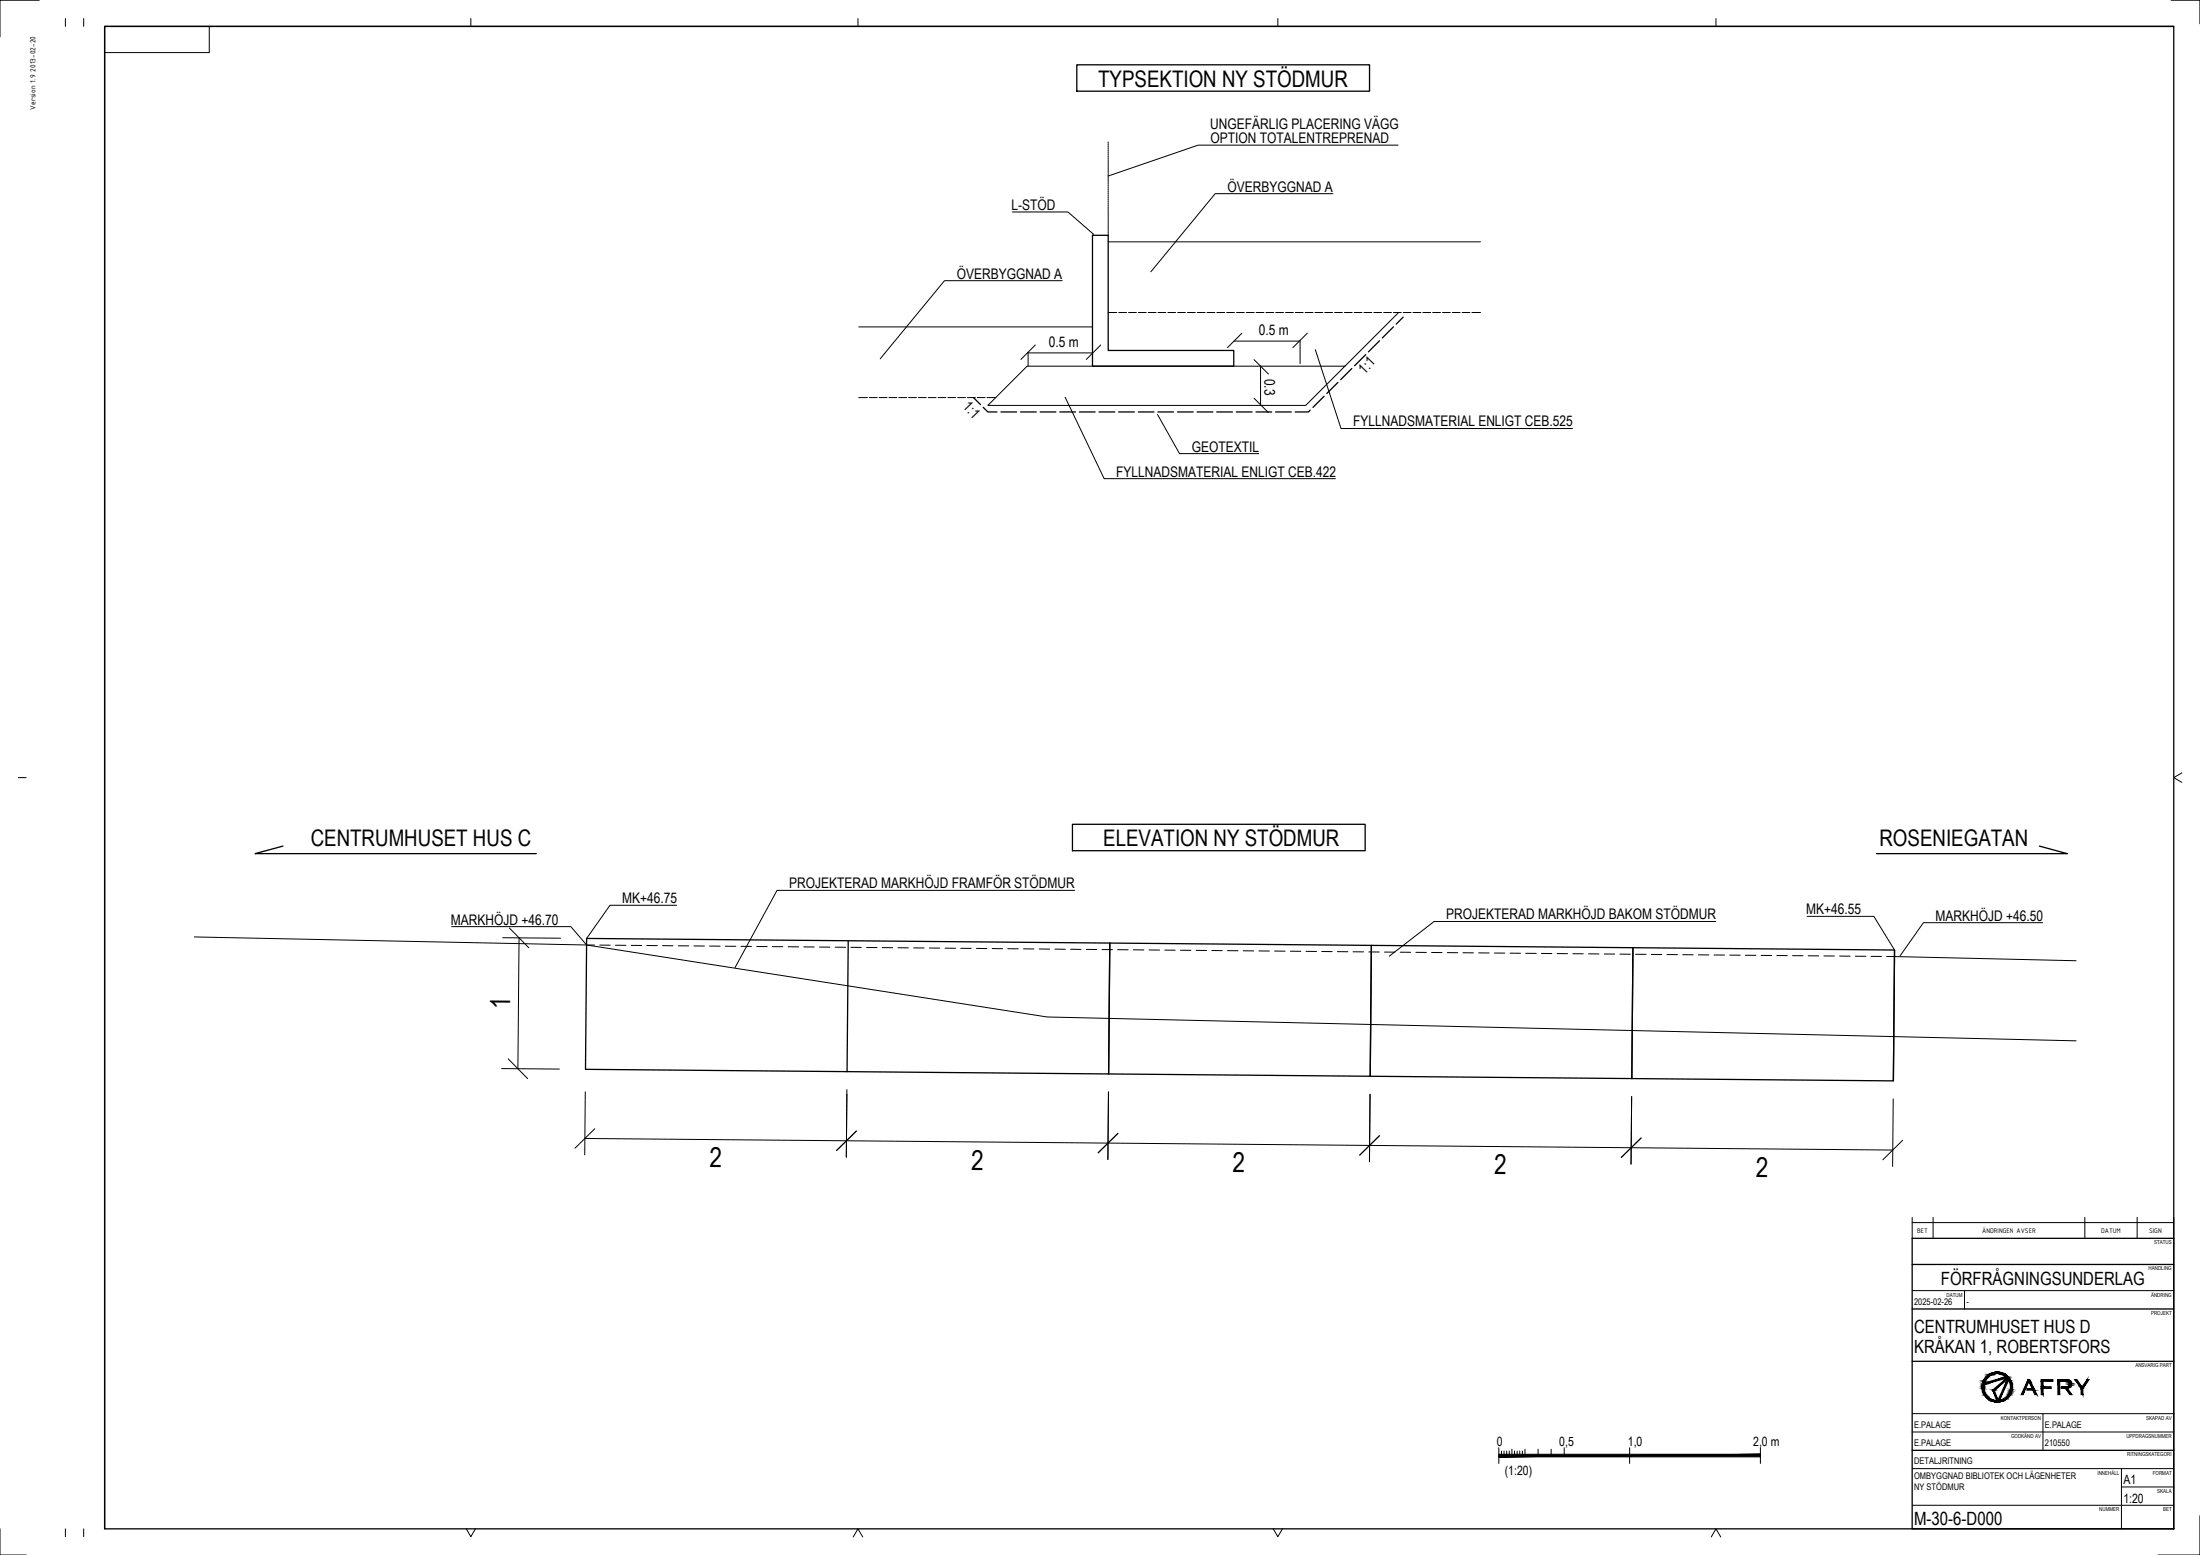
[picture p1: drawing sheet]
<svg xmlns="http://www.w3.org/2000/svg" width="841mm" height="594mm" viewBox="0 0 841 594" stroke-linecap="round" stroke-linejoin="round" font-family="sans-serif">
<g fill="none" stroke="#000" stroke-width=".38">
<path d="M15 .1h-15v14M25 7.1v3M32 7.1v3M80 10.1v10h-40M180 7.1v3M328 7.1v3M488.5 7.1v3M656 7.1v3M830 .1h11v9M423.6 54.2v.5M423.6 54.9v.5M423.6 55.7v.5"/>
<path d="M423.6 56.4v.5M423.6 57.2v.5M423.6 57.9v.5M423.6 58.7v.5M423.6 59.4v.5M534.5 55.4h-76.5l-34.4 11.9M423.6 60.2v.5M423.6 60.9v.5M423.6 61.7v.5M423.6 62.4v.5M423.6 63.2v.5M423.6 63.9v.5"/>
<path d="M423.6 64.7v.5M423.6 65.4v.5M423.6 66.2v.5M423.6 66.9v.5M423.6 67.7v.5M423.6 68.4v.5M423.6 69.2v.5M423.6 69.9v.5M423.6 70.7v.5M423.6 71.4v.5M423.6 72.2v.5M423.6 72.9v.5"/>
<path d="M423.6 73.7v.5M423.6 74.4v.5M423.6 75.2v.5M423.6 75.9v.5M423.6 76.7v.5M423.6 77.4v.5M423.6 78.2v.5M423.6 78.9v.5M423.6 79.7v.5M509.6 74h-45.1l-24.5 29.8M387 81h21.3l9.8 8.5M423.6 92.4h142.4"/>
<path d="M423.6 80.4v.5M423.6 81.2v.5M423.6 81.9v.5M423.6 82.7v.5M423.6 83.4v.5M423.6 84.2v.5M423.6 84.9v.5M423.6 85.7v.5M423.6 86.4v.5M423.6 87.2v.5M423.6 87.9v.5M423.6 88.7v.5"/>
<path d="M423.6 89.4v.5M406.1 107.2h-45l-24.6 29.9M423.6 119.4h3.3M427.7 119.4h3M431.4 119.4h3M435.2 119.4h3M438.9 119.4h3M442.7 119.4h3M446.4 119.4h3M450.2 119.4h3M453.9 119.4h3M457.7 119.4h3"/>
<path d="M461.4 119.4h3M465.2 119.4h3M468.9 119.4h3M472.7 119.4h3M476.4 119.4h3M480.2 119.4h3M483.9 119.4h3M487.7 119.4h3M491.4 119.4h3M495.2 119.4h3M498.9 119.4h3M502.7 119.4h3"/>
<path d="M506.4 119.4h3M510.2 119.4h3M513.9 119.4h3M517.7 119.4h3M521.4 119.4h3M525.2 119.4h3M528.9 119.4h3M532.7 119.4h3M534.6 119.4l-35.5 35.5h-121.5l15-15h121.5M536.4 119.4h3M540.2 119.4h3M543.9 119.4h3"/>
<path d="M547.7 119.4h3M551.4 119.4h3M555.2 119.4h3M558.9 119.4h3M562.7 119.4h3.3M328.3 124.9h89.3M392.8 134.8h25M393 134.6v5.3M395.8 131.8l-5.5 5.5M420.8 131.8l-5.5 5.5M471.7 130.3h25M474.7 127.3l-5.5 5.5"/>
<path d="M479.4 137.4l5.5 5.5M481.9 139.9v15M497 130.1v8.8M499.8 127.3l-5.6 5.5M502.8 133.6l9.9 30.1h88.4M328.3 151.9h3.3M332.3 151.9h3M336.1 151.9h3M339.8 151.9h3M343.6 151.9h3M347.3 151.9h3M351.1 151.9h3"/>
<path d="M354.8 151.9h3M358.6 151.9h3M362.3 151.9h3M366.1 151.9h3M369.8 151.9h3M373.6 151.9h3M377.3 151.9h3.3M407.2 151.8l14.9 31.1h88.4M442.5 158.4l8.4 14.9h30.3M479.4 152.1l5.5 5.6M7 297.1h3M834.1 295.3l-3.1 1.8 3.1 1.8"/>
<path d="M74.3 358l150 3 176 27.5 393.3 9.1M172.7 354h45.5l6.1 7 3 .1M192.2 358.2l22.1 .2M194.7 354.5l7.4 7.6M198.4 358.3l-.4 50M258.7 345.9h-25.5l-8.9 12.6M410.8 340.2h-113.7l-16.1 29.4M655.9 352h-107.7l-17.1 13.3M690.8 350.1h25.5l7.9 12.8M780.8 352.5h-45.5l-8.9 12.7M229.3 361.1h4M235.3 361.1l4 .1"/>
<path d="M241.3 361.2h4M247.3 361.2l4 .1M253.3 361.3h4M259.3 361.3l4 .1M265.3 361.4h4M271.3 361.4l4 .1M277.3 361.5h4M283.3 361.6h4M289.3 361.6h4M295.3 361.7h4M301.3 361.7h4M307.3 361.8h4"/>
<path d="M313.3 361.8h4M319.3 361.9h4M325.3 361.9l4 .1M331.3 362h4M337.3 362l4 .1M343.3 362.1h4M349.3 362.1l4 .1M355.3 362.2h4M361.3 362.2l4 .1M367.3 362.3h4M373.3 362.3l4 .1M379.3 362.4h4"/>
<path d="M385.3 362.5h4M391.3 362.5h4M397.3 362.6h4M403.3 362.6l4 .1M409.3 362.7h4M415.3 362.7l4 .1M421.3 362.8h4M427.3 362.8l4 .1M433.3 362.9h4M439.3 362.9l4 .1M445.3 363h4M451.3 363l4 .1"/>
<path d="M457.3 363.1h4M463.3 363.1l4 .1M469.3 363.2h4M475.3 363.2l4 .1M481.3 363.3h4M487.3 363.4h4M493.3 363.4h4M499.3 363.5h4M505.3 363.5l4 .1M511.3 363.6h4M517.3 363.6l4 .1M523.3 363.7h4"/>
<path d="M529.3 363.7l4 .1M535.3 363.8h4M541.3 363.8l4 .1M547.3 363.9h4M553.3 363.9l4 .1M559.3 364h4M565.3 364l4 .1M571.3 364.1h4M577.3 364.2h4M583.3 364.2h4M589.3 364.3h4M595.3 364.3h4"/>
<path d="M601.3 364.4h4M607.3 364.4l4 .1M613.3 364.5h4M619.3 364.5l4 .1M625.3 364.6h4M631.3 364.6l4 .1M637.3 364.7h4M643.3 364.7l4 .1M649.3 364.8h4M655.3 364.8l4 .1M661.3 364.9h4M667.3 364.9l4 .1"/>
<path d="M673.3 365h4M679.3 365.1h4M685.3 365.1h4M691.3 365.2h4M697.3 365.2h4M703.3 365.3h4M709.3 365.3l4 .1M715.3 365.4h4M721.3 365.4l72.3 1.6M191.7 408.2l22.1 .2M194.3 404.5l7.4 7.6M223.7 417.1l-.2 24.1"/>
<path d="M323.8 416.3l-.3 25.8M423.8 417.2l-.3 25.8M523.7 418l-.2 25.8M623.7 418.9l-.2 25.8M723.7 419.8l-.2 25.8M223.6 434.9l500 4.5M227.4 431.2l-7.6 7.5M327.4 432.1l-7.6 7.5M427.4 433l-7.6 7.4M527.4 433.9l-7.6 7.4M627.4 434.8l-7.6 7.4M727.4 435.6l-7.6 7.5"/>
<path d="M731 467.1h100M731 465.1v8M739 465.1v8M797 465.1v8M817 465.1v8M831 465.1v8M731 493.1h100M751 493.1v7M573 553.1v6M574 554.3v1.8M575 554.3v1.8M576 554.3v1.8"/>
<path d="M577 554.3v1.8M578 553.7v2.4M579 554.3v1.8M580 554.3v1.8M581 554.3v1.8M582 554.3v1.8M583 553.7v2.4M588 553.7v2.4M593 553.7v2.4M598 553.1v3M623 553.1v6M673 553.1v6"/>
<path d="M731 547.1h100M731 540.1h100M781 540.1v14M731 575.1h100M731 561.1h100M811 561.1v23M811 568.1h20M841 579.1v15h-16M0 584.1v10h10M25 584.1v3M32 584.1v3M178.2 584l1.8 3.1 1.8-3.1"/>
<path d="M326.2 587.2l1.8-3.1 1.8 3.1M486.7 584l1.8 3.1 1.8-3.1M654.2 587.2l1.8-3.1 1.8 3.1"/>
</g>
<g fill="none" stroke="#000" stroke-width=".5">
<path d="M40 10.1h791v574h-791zM831 10.1h-791v574M411.6 24.8h111.9v10h-111.9zM417.6 89.9h6v44h48v6h-54zM522.1 135.5l-4.3 4.2M527.4 130.2l-4.3 4.2M532.7 124.9l-4.3 4.2M536.4 121.2l-2.7 2.6M372.1 151.9l2.7 2.7M375.9 155.6l1.7 1.8h3.5M382.6 157.4h6M390.1 157.4h6"/>
<path d="M397.6 157.4h6M405.1 157.4h6M412.6 157.4h6M420.1 157.4h6M427.6 157.4h6M435.1 157.4h6M442.6 157.4h6M450.1 157.4h6M457.6 157.4h6M465.1 157.4h6M472.6 157.4h6M480.1 157.4h6"/>
<path d="M487.6 157.4h6M500.9 156.7l-.7 .7h-5.1M506.2 151.4l-4.3 4.3M511.5 146.1l-4.3 4.3M516.8 140.8l-4.3 4.2M410 314.9h111.9v10.1h-111.9zM108.2 323.3l-10.7 2.8h107.5M779.6 323.3l10.7 2.8h-72.9M224.3 358.5l499.9 4.4-.4 50-500-4.4zM324.3 359.4l-.5 50M424.3 360.3l-.5 50M524.3 361.2l-.5 50"/>
<path d="M624.2 362.1l-.4 50M724.2 362.9l-.4 50M731 473.1h100v111h-100zM731 483.1h100M731 500.1h100M731 520.1h100M731 554.1h100"/>
</g>
<g fill="#000" stroke="#000" stroke-width=".38">
<path d="M758.5 528.8h.5zM786.7 527.1h3.7zM790.3 529.8h1.1zM791.1 528.3h.7z"/>
<path d="M758.3 532.3h.6zM758.3 532.3h.6z"/>
<path d="M757.8 529.7l.5 .2v-.2zM757.8 529.7l.5 .2h-.5z"/>
<path d="M757.8 529.9l.5 .2zM757.8 529.9l.5 .2z"/>
<path d="M757.8 530.1l.5 .3v-.3zM757.8 530.1l.5 .3h-.5z"/>
<path d="M757.8 529.4l.5 .3v-.3zM757.8 529.4l.5 .3h-.5z"/>
<path d="M757.8 530.4l.6 .2zM757.8 530.4l.6 .2z"/>
<path d="M757.8 530.6l.6 .3v-.3zM757.8 530.6l.6 .3h-.6z"/>
<path d="M757.8 529.2l.5 .2 .1-.2zM757.8 529.2l.5 .2h-.5z"/>
<path d="M757.8 529l.6 .2v-.2zM757.8 529l.6 .2h-.6z"/>
<path d="M757.8 530.9l.6 .1zM757.8 530.9l.6 .1z"/>
<path d="M757.9 528.9h.5zM757.9 528.9l.5 .1z"/>
<path d="M757.9 531l.6 .4-.1-.4zM757.9 531l.6 .4h-.6z"/>
<path d="M757.9 528.8h.6zM757.9 528.8l.5 .1z"/>
<path d="M757.9 531.4l.6 .1zM757.9 531.4l.6 .1z"/>
<path d="M758 531.5l.7 .3-.2-.3zM758 531.5l.7 .3h-.6z"/>
<path d="M758.1 531.8l.6 .1zM758.1 531.8l.6 .1z"/>
<path d="M758.1 528l.5 .3 .1-.3zM758.1 528l.5 .3h-.6z"/>
<path d="M758.1 531.9l.8 .4-.2-.4zM758.1 531.9l.8 .4h-.6z"/>
<path d="M758.1 527.9h.7zM758.1 527.9l.6 .1z"/>
<path d="M758.3 532.3l.8 .4-.2-.4zM758.3 532.3l.8 .4h-.6z"/>
<path d="M758.3 527.6l.5 .3 .1-.3zM758.3 527.6l.5 .3h-.7z"/>
<path d="M758.3 527.5h.7zM758.3 527.5l.6 .1z"/>
<path d="M758.5 532.7h.6zM758.5 532.7h.6z"/>
<path d="M758.5 532.7l.9 .4-.3-.4zM758.5 532.7l.9 .4h-.7z"/>
<path d="M758.5 527.1l.5 .4 .2-.4zM758.5 527.1l.5 .4h-.7z"/>
<path d="M758.5 527.1h.7zM758.5 527.1h.7z"/>
<path d="M758.7 533.1l.7 .1zM758.7 533.1l.7 .1z"/>
<path d="M758.8 526.7l.4 .4 .2-.4zM758.8 526.7l.4 .4h-.7z"/>
<path d="M758.8 533.2l.9 .2-.3-.2zM758.8 533.2l.9 .2h-.8z"/>
<path d="M758.8 526.7h.7zM758.8 526.7h.6z"/>
<path d="M758.9 533.4l.9 .2zM758.9 533.4l.9 .2z"/>
<path d="M759 526.3l.5 .4 .3-.4zM759 526.3l.5 .4h-.7z"/>
<path d="M759 526.3h.8zM759 526.3h.8z"/>
<path d="M759 533.6l1 .1zM759 533.6l1 .1z"/>
<path d="M759.2 533.7l1 .2zM759.2 533.7l1 .2z"/>
<path d="M757.9 528.5l1.1 .3 1.1-.3zM757.9 528.5l1.1 .3h-1.1z"/>
<path d="M759.3 526l.5 .3 .3-.3zM759.3 526l.5 .3h-.8z"/>
<path d="M759.4 526h.8zM759.4 526h.7z"/>
<path d="M759.4 533.9l.9 .1zM759.4 533.9l.9 .1z"/>
<path d="M759.5 534l1.1 .3zM759.5 534l1.1 .3z"/>
<path d="M759.6 525.7l.6 .3 .3-.3zM759.4 526l.2-.3 .6 .3z"/>
<path d="M759.7 525.6h.9zM759.7 525.6l.8 .1z"/>
<path d="M759.7 534.3h1zM759.7 534.3h1z"/>
<path d="M758 528.3h2.7zM758 528.3l2.1 .2z"/>
<path d="M759.8 534.3l1.3 .2zM759.8 534.3l1.3 .2z"/>
<path d="M759.9 525.5h1zM759.7 525.6h.9z"/>
<path d="M760.1 534.5l1.1 .1zM760.1 534.5l1.1 .1z"/>
<path d="M760.1 534.6l1.4 .1zM760.1 534.6l1.4 .1z"/>
<path d="M760.1 525.3h1.1zM759.9 525.5h1z"/>
<path d="M760.2 525.3h1.1zM760.1 525.3h1.1z"/>
<path d="M760.3 534.7l1.5 .1zM760.3 534.7l1.5 .1z"/>
<path d="M760.4 525.1h1.3zM760.2 525.3h1.1z"/>
<path d="M760.5 525h1.3zM760.4 525.1h1.3z"/>
<path d="M760.5 534.8l1.4 .1zM760.5 534.8l1.4 .1z"/>
<path d="M760.6 534.9l1.8 .1zM760.6 534.9l1.8 .1z"/>
<path d="M760.7 524.9h1.4zM760.5 525h1.3z"/>
<path d="M760.8 535l2 .1zM760.8 535l2 .1z"/>
<path d="M761.8 531.2l2 3.7-1.4-3.7zM761.8 531.2l2 3.7h-.6z"/>
<path d="M760.9 524.8h1.7zM760.7 524.9h1.4z"/>
<path d="M761.7 531.1h.9zM761.7 531.1l.7 .1z"/>
<path d="M760.9 535.1h1.9zM760.9 535.1h1.9z"/>
<path d="M760.9 524.8h1.9zM760.9 524.8h1.7z"/>
<path d="M760.9 535.1h2.4zM760.9 535.1h2.4z"/>
<path d="M761 524.8h2zM760.9 524.8h1.9z"/>
<path d="M761 524.7h2.5zM761 524.8h2z"/>
<path d="M763.3 524.2h.9zM762.8 524.2h1.4z"/>
<path d="M762.8 524.2l1.9 .1zM762.3 524.3h2.4z"/>
<path d="M762.8 535.6h1.4zM762.8 535.6l1 .1z"/>
<path d="M763.2 534.9h1.2zM763.2 534.9l1.1 .2z"/>
<path d="M762.3 524.3l2.9 .1zM761.8 524.4h3.4z"/>
<path d="M762.3 535.6h2.4zM762.3 535.6h1.9z"/>
<path d="M761.8 524.4l3.9 .2zM761.4 524.6h4.3z"/>
<path d="M761.8 535.4h3.4zM761.8 535.4l2.9 .2z"/>
<path d="M761.4 524.6l4.6 .1zM761 524.7h5z"/>
<path d="M761.4 535.3h4.3zM761.4 535.3l3.8 .1z"/>
<path d="M763.5 524.7l2.5 .1zM763.5 524.7l2.5 .1z"/>
<path d="M761 535.1h5zM761 535.1l4.7 .2z"/>
<path d="M764 524.8h2.1zM764 524.8h2.1z"/>
<path d="M763.3 535.1h2.8zM763.3 535.1h2.7z"/>
<path d="M764.2 524.8h1.9zM764.2 524.8h1.9z"/>
<path d="M763.3 535.1h2.8zM763.3 535.1h2.8z"/>
<path d="M763.2 535.1h2.9zM763.2 535.1h2.9z"/>
<path d="M764.4 524.8l1.9 .1zM764.4 524.8l1.9 .1z"/>
<path d="M764.8 535h1.5zM764.3 535.1h1.8z"/>
<path d="M764.9 524.9l1.6 .1zM764.9 524.9l1.6 .1z"/>
<path d="M765.2 534.8h1.3zM764.8 535h1.5z"/>
<path d="M765.2 525l1.4 .1zM765.2 525l1.4 .1z"/>
<path d="M765.2 534.8h1.3zM765.2 534.8h1.3z"/>
<path d="M765.3 525.1l1.5 .2zM765.3 525.1l1.5 .2z"/>
<path d="M765.7 534.7h1.1zM765.2 534.8h1.3z"/>
<path d="M765.7 525.3h1.2zM765.7 525.3h1.2z"/>
<path d="M765.9 525.3l1.2 .2zM765.9 525.3l1.2 .2z"/>
<path d="M765.9 534.6h1zM765.7 534.7h1.1z"/>
<path d="M766.1 534.5h1zM765.9 534.6h1z"/>
<path d="M760.7 528.3l6.4-1.8h-2.1zM758.6 528.3l6.4-1.8-4.3 1.8z"/>
<path d="M766.1 525.5l1.2 .1zM766.1 525.5l1.2 .1z"/>
<path d="M766.4 525.6l1 .1zM766.4 525.6l1 .1z"/>
<path d="M766.4 534.3l.7 .2 .2-.2zM766.1 534.5l.3-.2 .7 .2z"/>
<path d="M766.5 534.2h.9zM766.4 534.3h.9z"/>
<path d="M766.5 525.7l1.2 .3zM766.5 525.7l1.2 .3z"/>
<path d="M766.6 527l-4 4.1 4.8-4.1zM761.7 531.1l4.9-4.1-4 4.1z"/>
<path d="M766.8 533.9l.6 .3 .3-.3zM766.5 534.2l.3-.3 .6 .3z"/>
<path d="M766.8 526h.9zM766.8 526h.9z"/>
<path d="M766.8 533.9h.9zM766.8 533.9h.9z"/>
<path d="M766.9 526l1.1 .3-.3-.3zM765.8 526.3l1.1-.3 1.1 .3z"/>
<path d="M767.2 527.5l-2.8 7.4 3.4-7.4zM767.2 527.5l-2.8 7.4h-.6z"/>
<path d="M767.2 533.6l.5 .3 .2-.3zM766.8 533.9l.4-.3 .5 .3z"/>
<path d="M767.3 527.2l.5 .3 .1-.3zM767.3 527.2l.5 .3h-.6z"/>
<path d="M765.8 526.3l2.3 .2-.1-.2zM765 526.5l.8-.2 2.3 .2z"/>
<path d="M767.2 533.6h.8zM767.2 533.6h.7z"/>
<path d="M767.1 526.5l1.2 .2zM766.9 526.7h1.4z"/>
<path d="M767.5 533.3l.5 .3 .2-.3zM767.5 533.3l.5 .3h-.8z"/>
<path d="M766.9 526.7l1.5 .3-.1-.3zM766.6 527l.3-.3 1.5 .3z"/>
<path d="M767.6 533.2h.7zM767.6 533.2l.6 .1z"/>
<path d="M767.8 532.9l.5 .3 .1-.3zM767.8 532.9l.5 .3h-.7z"/>
<path d="M767.4 527l1.1 .1zM767.4 527l1.1 .1z"/>
<path d="M767.4 527.1l1.2 .1zM767.4 527.1l1.2 .1z"/>
<path d="M767.9 532.7h.6zM767.9 532.7l.5 .2h-.6z"/>
<path d="M767.9 527.2l.8 .3zM767.9 527.2l.8 .3z"/>
<path d="M768 532.5l.5 .2 .1-.2zM768 532.5l.5 .2h-.6z"/>
<path d="M768.1 527.5l.7 .1zM768.1 527.5l.7 .1z"/>
<path d="M768.1 527.6h.7zM768.1 527.6h.7z"/>
<path d="M768.1 532.3l.5 .2 .2-.2zM768.1 532.3l.5 .2h-.6z"/>
<path d="M768.2 527.6l.7 .4-.1-.4zM768.2 527.6l.7 .4h-.6z"/>
<path d="M768.2 532.1l.6 .2v-.2zM768.2 532.1l.6 .2h-.7z"/>
<path d="M768.3 528h.6zM768.3 528h.6z"/>
<path d="M768.3 531.8l.5 .3 .1-.3zM768.3 531.8l.5 .3h-.6z"/>
<path d="M768.3 528l.8 .5-.2-.5zM768.3 528l.8 .5h-.6z"/>
<path d="M768.4 531.7h.6zM768.4 531.7l.5 .1z"/>
<path d="M768.5 528.5h.6zM768.5 528.5h.6z"/>
<path d="M768.5 528.5l.7 .4-.1-.4zM768.5 528.5l.7 .4h-.6z"/>
<path d="M768.5 531.4l.5 .3 .1-.3zM768.5 531.4l.5 .3h-.6z"/>
<path d="M768.5 531.2h.6zM768.5 531.2l.6 .2z"/>
<path d="M768.6 528.9l.6 .1zM768.6 528.9l.6 .1z"/>
<path d="M768.6 529l.6 .4v-.4zM768.6 529l.6 .4h-.5z"/>
<path d="M768.6 530.9l.5 .3 .1-.3zM768.6 530.9l.5 .3h-.6z"/>
<path d="M768.6 530.8h.6zM768.6 530.8l.6 .1z"/>
<path d="M768.7 529.4h.5zM768.7 529.4h.5z"/>
<path d="M768.7 529.4l.6 .5-.1-.5zM768.7 529.4l.6 .5h-.6z"/>
<path d="M768.7 530.4l.5 .4v-.4zM768.7 530.4l.5 .4h-.6z"/>
<path d="M768.7 530.3h.5zM768.7 530.3l.5 .1z"/>
<path d="M768.7 529.9h.6zM768.7 529.9h.6z"/>
<path d="M768.7 529.9l.5 .4 .1-.4zM768.7 529.9l.5 .4h-.5z"/>
<path d="M774.9 528h.6zM774.9 528h.8z"/>
<path d="M774.9 528l-1.5 4.8 2.1-4.8zM774.9 528l-1.5 4.8h-.8z"/>
<path d="M775.3 527.1l1.1 .9-.4-.9zM775.3 527.1l1.1 .9h-1.5z"/>
<path d="M775.7 528l1.8 2.5-1.1-2.5zM775.7 528l1.8 2.5h-.7z"/>
<path d="M775.1 530.5l2.7 .6-.3-.6zM775.1 530.5l2.7 .6h-3z"/>
<path d="M777.1 531.1l1.5 1.7-.8-1.7zM777.1 531.1l1.5 1.7h-.7z"/>
<path d="M780.3 527.9l.7 1.8v-1.8zM780.3 527.9l.7 1.8h-.7z"/>
<path d="M780.3 529.7l.9 .1zM780.3 529.7l.9 .1z"/>
<path d="M780.3 530.5l.7 2.3v-2.3zM780.3 530.5l.7 2.3h-.7z"/>
<path d="M780.3 527.7h.9zM780.3 527.7l.7 .2z"/>
<path d="M780.3 530.4h.9zM780.3 530.4l.7 .1z"/>
<path d="M780.3 529.8l3.8 .6v-.6zM780.3 529.8l3.8 .6h-3.8z"/>
<path d="M780.3 527.1l4.5 .6v-.6zM780.3 527.1l4.5 .6h-4.5z"/>
<path d="M786.7 527.8l.7 5v-5zM786.7 527.8l.7 5h-.7z"/>
<path d="M786.7 527.7h.8zM786.7 527.7l.7 .1z"/>
<path d="M788 530.3l2.4 .1zM788 530.3l2.4 .1z"/>
<path d="M786.7 527.1h3.9zM786.7 527.1h3.9z"/>
<path d="M789.6 530.4l2.4 2.4-1.6-2.4zM789.6 530.4l2.4 2.4h-.7z"/>
<path d="M788 530.3h2.6zM788 530.3h2.3z"/>
<path d="M786.7 527.1l4.2 .1zM786.7 527.1l4.2 .1z"/>
<path d="M788 530.2h2.8zM788 530.2l2.6 .1z"/>
<path d="M786.7 527.2l4.4 .1zM786.7 527.2l4.4 .1z"/>
<path d="M788 530.1h3.1zM788 530.1l2.8 .1z"/>
<path d="M786.7 527.3l4.6 .2zM786.7 527.3l4.6 .2z"/>
<path d="M788 530h3.3zM788 530l3.1 .1z"/>
<path d="M786.7 527.5l4.8 .2zM786.7 527.5l4.8 .2z"/>
<path d="M788 529.8h3.4zM788 529.8l3.3 .2z"/>
<path d="M790.3 529.8h1.1zM790.1 529.8h1.3z"/>
<path d="M786.7 527.7h4.8zM786.7 527.7h4.8z"/>
<path d="M790.5 529.7h1zM790.3 529.8h1.1zM790.3 529.8h1.1z"/>
<path d="M787.5 527.7h4zM787.5 527.7h4z"/>
<path d="M790.1 527.7h1.4zM790.1 527.7h1.4z"/>
<path d="M790.3 527.7l1.3 .1zM790.3 527.7l1.3 .1z"/>
<path d="M790.5 527.8l1.1 .1zM790.5 527.8l1.1 .1zM790.7 527.9h.9zM790.7 527.9h.9z"/>
<path d="M790.7 529.6h.9zM790.5 529.7h1z"/>
<path d="M790.7 529.6h.9zM790.7 529.6h.9z"/>
<path d="M790.7 527.9l1 .1zM790.7 527.9l1 .1z"/>
<path d="M790.8 529.5h.8zM790.7 529.6h.9z"/>
<path d="M790.8 528l.9 .1zM790.8 528l.9 .1z"/>
<path d="M791 529.4h.7zM791 529.4l.6 .1z"/>
<path d="M791 529.3h.7zM791 529.3l.7 .1z"/>
<path d="M790.9 528.1l.9 .1zM790.9 528.1l.9 .1z"/>
<path d="M791 528.2l.8 .1zM791 528.2l.8 .1zM791.1 528.3h.7z"/>
<path d="M791.1 529.1h.7zM791.1 529.1l.6 .2h-.7z"/>
<path d="M791.1 529.1h.7zM791.1 529.1h.7z"/>
<path d="M791.1 528.3l.7 .2zM791.1 528.3l.7 .2z"/>
<path d="M791.1 528.9h.7zM791.1 528.9l.7 .2z"/>
<path d="M791.1 528.5l.8 .1zM791.1 528.5l.8 .1z"/>
<path d="M791.1 528.9h.7zM791.1 528.9h.7z"/>
<path d="M791.1 528.6l.8 .1zM791.1 528.6l.8 .1z"/>
<path d="M791.1 528.7h.8zM791.1 528.7l.7 .2z"/>
<path d="M793.2 527.1l2.6 2.6-1.8-2.6zM793.2 527.1l2.6 2.6h-.8z"/>
<path d="M795.6 530.5l.7 2.3v-2.3zM795.6 530.5l.7 2.3h-.7z"/>
<path d="M795 529.7l1.3 .8 .5-.8zM795 529.7l1.3 .8h-.7z"/>
<path d="M797.8 527.1l-1 2.6 1.9-2.6zM797.8 527.1l-1 2.6h-.8z"/>
<path d="M573 556.6h100v-1zM573 555.6h100l-100 1z"/>
</g>
<g font-size="10.5">
<text x="195.1" y="385.3" transform="rotate(-89 195.1 385.3)">1</text>
<text x="271.2" y="446" transform="rotate(1 271.2 446)">2</text>
<text x="371.2" y="446.9" transform="rotate(1 371.2 446.9)">2</text>
<text x="471.2" y="447.8" transform="rotate(1 471.2 447.8)">2</text>
<text x="571.2" y="448.7" transform="rotate(1 571.2 448.7)">2</text>
<text x="671.2" y="449.6" transform="rotate(1 671.2 449.6)">2</text>
</g>
<g font-size="8.7">
<text x="419.8" y="33.1">TYPSEKTION NY STÖDMUR</text>
<text x="118.8" y="323.3">CENTRUMHUSET HUS C</text>
<text x="421.7" y="323.3">ELEVATION NY STÖDMUR</text>
<text x="718.5" y="323.3">ROSENIEGATAN</text>
</g>
<g font-size="7">
<text x="742" y="490.8">FÖRFRÅGNINGSUNDERLAG</text>
<text x="731.7" y="509.1">CENTRUMHUSET HUS D</text>
<text x="731.7" y="517.1">KRÅKAN 1, ROBERTSFORS</text>
<text x="731.7" y="582.6">M-30-6-D000</text>
</g>
<g font-size="5.6">
<text x="462.7" y="49.5">UNGEFÄRLIG PLACERING VÄGG</text>
<text x="462.8" y="54.7">OPTION TOTALENTREPRENAD</text>
<text x="469.3" y="73.2">ÖVERBYGGNAD A</text>
<text x="386.7" y="80.2">L-STÖD</text>
<text x="365.8" y="106.4">ÖVERBYGGNAD A</text>
<text x="481.2" y="127.9">0.5 m</text>
<text x="400.9" y="132.4">0.5 m</text>
<text x="521.6" y="143.1" transform="rotate(-46 521.6 143.1)">1:1</text>
<text x="483.4" y="144.7" transform="rotate(90 483.4 144.7)">0.3</text>
<text x="367.8" y="155.6" transform="rotate(46 367.8 155.6)">1:1</text>
<text x="517.3" y="162.9">FYLLNADSMATERIAL ENLIGT CEB.525</text>
<text x="455.7" y="172.5">GEOTEXTIL</text>
<text x="426.7" y="182.1">FYLLNADSMATERIAL ENLIGT CEB.422</text>
<text x="301.7" y="339.4">PROJEKTERAD MARKHÖJD FRAMFÖR STÖDMUR</text>
<text x="237.8" y="345.1">MK+46.75</text>
<text x="172.3" y="353.2">MARKHÖJD +46.70</text>
<text x="552.9" y="351.2">PROJEKTERAD MARKHÖJD BAKOM STÖDMUR</text>
<text x="690.5" y="349.3">MK+46.55</text>
<text x="739.9" y="351.7">MARKHÖJD +46.50</text>
</g>
<g font-size="4.9">
<text x="572.2" y="552.3">0</text>
<text x="596.1" y="552.3">0,5</text>
<text x="622.3" y="552.3">1,0</text>
<text x="670.2" y="552.3">2,0 m</text>
<text x="575.3" y="563.4">(1:20)</text>
<text x="811.7" y="567.1">A1</text>
<text x="811.7" y="574.1">1:20</text>
</g>
<g font-size="3.5">
<text x="731.7" y="498.5">2025-02-26</text>
<text x="751.7" y="498.5">-</text>
<text x="731.7" y="545.5">E.PALAGE</text>
<text x="781.7" y="545.5">E.PALAGE</text>
<text x="731.7" y="552.5">E.PALAGE</text>
<text x="781.7" y="552.5">210550</text>
<text x="731.7" y="559.5">DETALJRITNING</text>
<text x="731.7" y="565.2">OMBYGGNAD BIBLIOTEK OCH LÄGENHETER</text>
<text x="731.7" y="569.3">NY STÖDMUR</text>
</g>
<text font-size="3.1" x="13.6" y="42" transform="rotate(-90 13.6 42)">Version 1.9 2013-02-20</text>
<g font-size="2.8">
<text x="732.9" y="471.1">BET</text>
<text x="757.7" y="471.1">ÄNDRINGEN AVSER</text>
<text x="803.2" y="471.1">DATUM</text>
<text x="821.6" y="471.1">SIGN</text>
</g>
<g font-size="2.1">
<text x="823.5" y="475.3">STATUS</text>
<text x="821.4" y="485.3">HANDLING</text>
<text x="744.1" y="495.3">DATUM</text>
<text x="822.3" y="495.3">ÄNDRING</text>
<text x="822.3" y="502.3">PROJEKT</text>
<text x="816.3" y="522.3">ANSVARIG PART</text>
<text x="764.9" y="542.3">KONTAKTPERSON</text>
<text x="820.5" y="542.3">SKAPAD AV</text>
<text x="768.8" y="549.3">GODKÄND AV</text>
<text x="812.9" y="549.3">UPPDRAGSNUMMER</text>
<text x="813.1" y="556.3">RITNINGSKATEGORI</text>
<text x="801.8" y="563.3">INNEHÅLL</text>
<text x="823" y="563.3">FORMAT</text>
<text x="824.7" y="570.3">SKALA</text>
<text x="802.5" y="577.3">NUMMER</text>
<text x="826.9" y="577.3">BET</text>
</g>
</svg>
